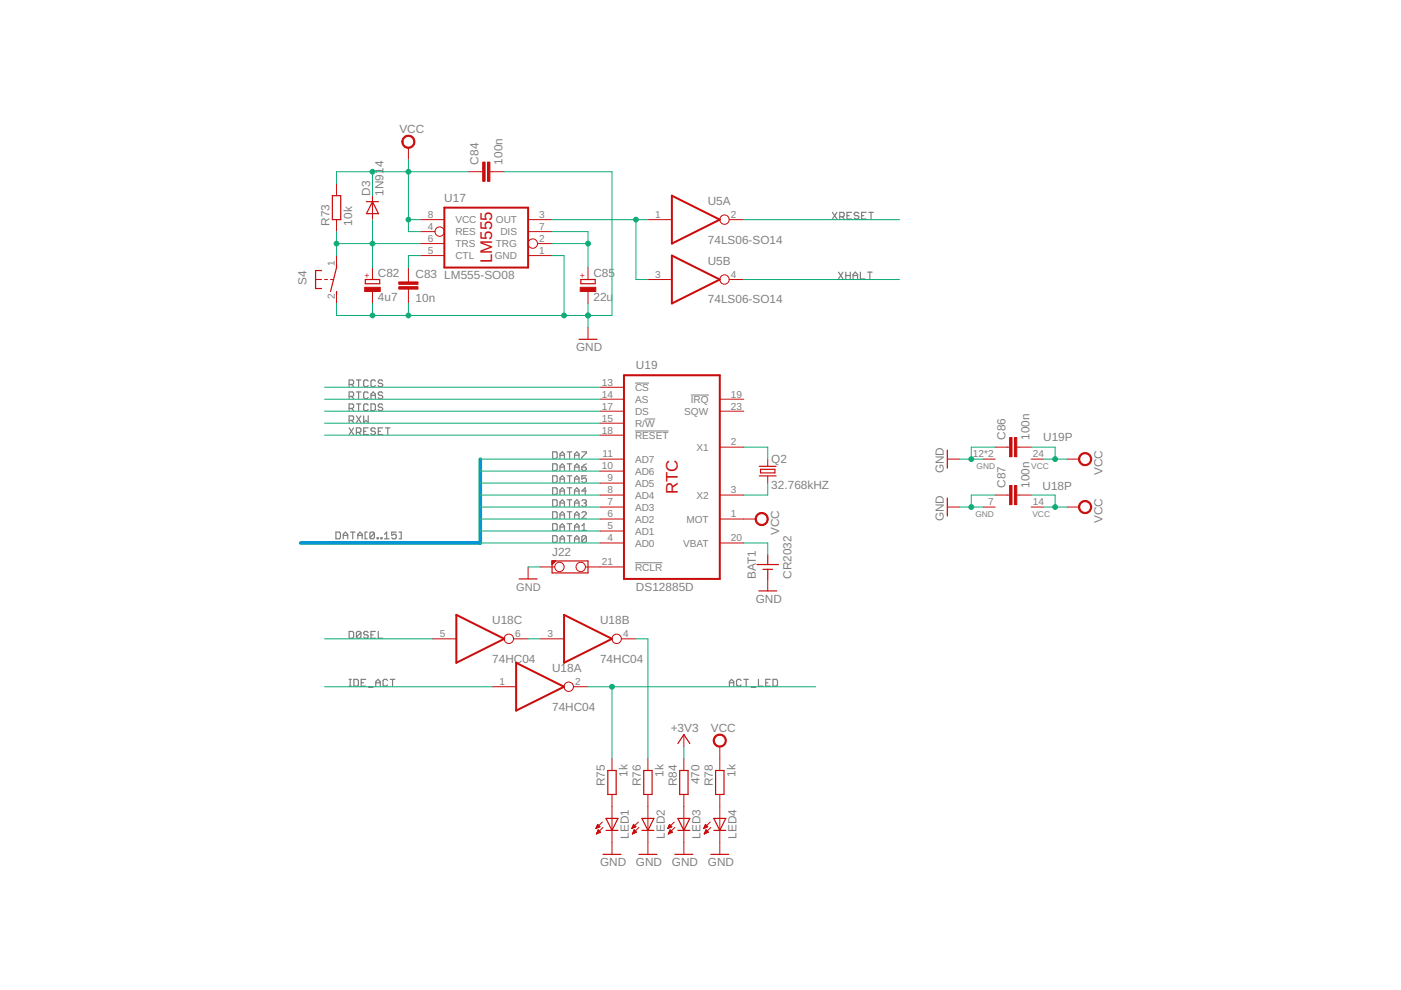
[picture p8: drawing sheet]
<svg xmlns="http://www.w3.org/2000/svg" width="297mm" height="210mm" viewBox="0 0 297 210" stroke-linecap="round" stroke-linejoin="round" font-family="sans-serif">
<path d="M134.6 81.2h3M134.6 91.4h7.2M136.8 88.8h2.1M146.5 83.8h3.8M134.6 119.3h5.9" fill="none" stroke="#808080" stroke-width=".21"/>
<g fill="none" stroke="#808080" stroke-width=".25">
<path d="M176.5 45l.9 1.4M177.4 45l-.9 1.4M177.8 57.7l.9 1.4M178 46h.8l.2-.3v-.4l-.2-.3h-.8v1.4M178.5 46l.5 .4M178.7 57.7l-.9 1.4M179.3 57.7v1.4M179.3 58.4h1M179.6 45.7h.4M180.3 57.7v1.4M180.5 45h-.9v1.4h.9M180.9 58.4h.9"/>
<path d="M180.9 59.1v-.9l.4-.5 .5 .5v.9M182.1 45.3l-.3-.3h-.4l-.3 .5 .3 .2h.4l.3 .3v.2l-.3 .2h-.4l-.3-.2M182.4 57.7v1.4h1M182.7 45.7h.4M183.6 45h-.9v1.4h.9M184 57.7h.9M184.2 45h1M184.4 57.7v1.4M184.7 45v1.4M74 81.5h.7l.3-.2v-.5l-.3-.2h-.7v1.4M74 84.1h.7l.3-.3v-.5l-.3-.2h-.7v1.4M74 86.6h.7l.3-.2v-.5l-.3-.3h-.7v1.5"/>
<path d="M74 89.1h.7l.3-.2v-.5l-.3-.2h-.7v1.4M74 90.7l1 1.4M74.5 81.5l.5 .5M74.5 84.1l.5 .4M74.5 86.6l.5 .5M74.5 89.1l.5 .5M75 90.7l-1 1.4M75.6 91.7h.7l.2-.3v-.4l-.2-.3h-.7v1.4M75.6 80.6h.9M75.6 83.1h.9M75.6 85.6h.9M75.6 88.2l.9 1.4"/>
<path d="M76 80.6v1.4M76 83.1v1.4M76 85.6v1.5M76 91.7l.5 .4M76.5 88.2l-.9 1.4M77.1 88.2v1.4l.5-.5 .5 .5v-1.4M77.1 91.4h.5M78.1 80.8l-.3-.2h-.5l-.2 .2v.9l.2 .3h.5l.3-.3M78.1 83.3l-.3-.2h-.5l-.2 .2v1l.2 .2h.5l.3-.2M78.1 85.9l-.3-.3h-.5l-.2 .3v.9l.2 .3h.5l.3-.3M78.1 90.7h-1v1.4h1M78.7 84.5v-.9l.4-.5 .5 .5v.9"/>
<path d="M78.7 85.6h.7l.2 .3v.9l-.2 .3h-.7zM78.7 83.8h.9M79.6 80.8l-.2-.2h-.5l-.2 .2v.9l.2 .3h.5l.2-.3M79.6 91l-.2-.3h-.5l-.2 .3 .2 .4h.5l.2 .3-.2 .4h-.5l-.2-.2M80.2 91.4h.5M81.1 80.8l-.2-.2h-.5l-.2 .2 .2 .5h.5l.2 .2-.2 .5h-.5l-.2-.3M81.1 83.3l-.2-.2h-.5l-.2 .2 .2 .5h.5l.2 .3-.2 .4h-.5l-.2-.2M81.1 85.9l-.2-.3h-.5l-.2 .3 .2 .5h.5l.2 .2-.2 .5h-.5l-.2-.3M81.1 90.7h-.9v1.4h.9M81.7 90.7h1M82.2 90.7v1.4M117.2 95.8h.7l.2 .2v1l-.2 .2h-.7z"/>
<path d="M117.2 98.3h.7l.2 .3v.9l-.2 .3h-.7zM118.7 97.2v-.9l.5-.5 .5 .5v.9M118.7 99.8v-1l.5-.5 .5 .5v1M118.7 96.5h1M118.7 99h1M120.3 95.8h.9M120.3 98.3h.9M120.8 95.8v1.4M120.8 98.3v1.5M121.8 96.5h1M121.8 97.2v-.9l.5-.5 .5 .5v.9M121.8 99.8v-1l.5-.5 .5 .5v1"/>
<path d="M121.8 99h1M123.4 95.8h.9v.2l-.9 1v.2M123.4 99h.7l.2 .5-.2 .3h-.5l-.2-.3zM124.3 98.3l-.9 .7M71.2 112.8h.7l.3 .3v.9l-.3 .2h-.7zM72.8 114.2v-.9l.4-.5 .5 .5v.9M72.8 113.5h.9M74.3 112.8h1M74.8 112.8v1.4M75.9 113.5h.9M75.9 114.2v-.9l.4-.5 .5 .5v.9M77.9 112.8h-.5v1.4h.5"/>
<path d="M79.4 113.1v.9l-.3 .2h-.4l-.3-.2M79.4 113.1l-.3-.3h-.4l-.3 .3v.9M79.4 113.1l-1 .9M80 114h.2v.2h-.2zM80.8 114h.2v.2h-.2zM81.5 114.2h1M81.5 113.3l.5-.5v1.4M84 112.8h-.9v.7l.4-.2h.3l.2 .2v.5l-.2 .2h-.5l-.2-.2M84.6 112.8h.5v1.4h-.5M117.2 100.9h.7l.2 .2v1l-.2 .2h-.7zM117.2 103.4h.7l.2 .3v.9l-.2 .2h-.7zM117.2 106h.7l.2 .2v.9l-.2 .3h-.7z"/>
<path d="M117.2 108.5h.7l.2 .2v1l-.2 .2h-.7zM117.2 111h.7l.2 .3v.9l-.2 .3h-.7zM117.2 113.6h.7l.2 .2v1l-.2 .2h-.7zM118.7 102.3v-1l.5-.4 .5 .4v1M118.7 104.8v-.9l.5-.5 .5 .5v.9M118.7 107.4v-1l.5-.4 .5 .4v1M118.7 109.9v-.9l.5-.5 .5 .5v.9M118.7 112.5v-1l.5-.5 .5 .5v1M118.7 115v-1l.5-.4 .5 .4v1M118.7 101.6h1M118.7 104.1h1M118.7 106.7h1"/>
<path d="M118.7 109.2h1M118.7 111.7h1M118.7 114.3h1M120.3 100.9h.9M120.3 103.4h.9M120.3 106h.9M120.3 108.5h.9M120.3 111h.9M120.3 113.6h.9M120.8 100.9v1.4M120.8 103.4v1.4M120.8 106v1.4"/>
<path d="M120.8 108.5v1.4M120.8 111v1.5M120.8 113.6v1.4M121.8 102.3v-1l.5-.4 .5 .4v1M121.8 104.8v-.9l.5-.5 .5 .5v.9M121.8 107.4v-1l.5-.4 .5 .4v1M121.8 109.9v-.9l.5-.5 .5 .5v.9M121.8 112.5v-1l.5-.5 .5 .5v1M121.8 115v-1l.5-.4 .5 .4v1M121.8 101.6h1M121.8 104.1h1M121.8 106.7h1"/>
<path d="M121.8 109.2h1M121.8 111.7h1M121.8 114.3h1M123.4 106.2l.2-.2h.5l.2 .2-.2 .5M123.4 108.7l.2-.2h.5l.2 .2v.3l-.9 .9h.9M123.4 112.5h.9M123.4 111.5l.4-.5v1.5M123.8 106.7h.3M124.1 106.7l.2 .2-.2 .5h-.5l-.2-.3M124.3 100.9h-.9v.7l.4-.3h.3l.2 .3v.5l-.2 .2h-.5l-.2-.2M124.3 113.8v1l-.2 .2h-.5l-.2-.2M124.3 113.8l-.2-.2h-.5l-.2 .2v1"/>
<path d="M124.3 104.1h-.9l.7-.7v1.4M124.3 113.8l-.9 1M74 133.9h.7l.3 .2v1l-.3 .2h-.7zM76.5 134.1v1l-.2 .2h-.5l-.2-.2M76.5 134.1l-.2-.2h-.5l-.2 .2v1M76.5 134.1l-.9 1M78.1 134.1l-.3-.2h-.5l-.2 .5 .2 .2h.5l.3 .2v.3l-.3 .2h-.5l-.2-.2M78.7 134.6h.4M79.6 133.9h-.9v1.4h.9M80.2 133.9v1.4h.9M74 145.5h.5M74 144h.5"/>
<path d="M74.3 144v1.5M75 144h.8l.2 .3v.9l-.2 .3h-.8zM76.6 144.8h.5M77.5 144h-.9v1.5h.9M78.1 145.7h1M79.7 144.8h.9M79.7 145.5v-1l.5-.5 .4 .5v1M82.2 144.3l-.3-.3h-.5l-.2 .3v.9l.2 .3h.5l.3-.3M82.8 144h.9M83.2 144v1.5M154.6 144.8h1M154.6 145.5v-1l.5-.5 .5 .5v1"/>
<path d="M157.1 144.3l-.2-.3h-.5l-.2 .3v.9l.2 .3h.5l.2-.3M157.7 144h1M158.2 144v1.5M159.3 145.7h.9M160.8 144v1.5h1M162.3 144.8h.5M163.3 144h-1v1.5h1M163.9 144h.7l.2 .3v.9l-.2 .3h-.7z"/>
</g>
<g fill="none" stroke="#c90d0c" stroke-width=".25">
<path d="M68.2 57.4h-1.3v3.8h1.3M70.5 41.5h1.7v5.1h-1.7zM71.4 56.1v.6l-1.3 5.1M77.4 59.3h3.1v.9h-3.1zM77.7 42.8h2.5M79 42.8l1.2 2.5h-2.5zM123.1 59.3h3.1v.9h-3.1zM71.4 61.8v.6M122.8 71.9h3.8M161 98.9h3.5M161.2 99.5h3.1v.8h-3.1zM200.9 95.4v3.9"/>
<path d="M117.1 118.9h7.6v2.6h-7.6zM117.1 119.7h.1M117.1 119.4h.2M117.1 119.2h.4M117.1 119h.7M117.8 118.9l-.7 .8M160.5 119.7h4.6M161 100.9h3.5M162.8 117.7v2M200.9 105.6v3.8M110.1 122.7h3.8M160.9 125.3h3.8"/>
<path d="M161.8 120.7h2M162.8 120.7v2M143.7 157.6l1.3-1.9 1.3 1.9M128.5 173.5h2.5l-1.2 2.6zM128.5 176.1h2.5M128.9 163.4h1.7v5h-1.7zM136.1 176.1h2.5M136.1 173.5h2.5l-1.2 2.6zM136.5 163.4h1.8v5h-1.8zM143.7 176.1h2.6M143.7 173.5h2.6l-1.3 2.6zM144.1 163.4h1.8v5h-1.8z"/>
<path d="M151.3 176.1h2.6M151.3 173.5h2.6l-1.3 2.6zM151.7 163.4h1.8v5h-1.8zM127.8 181.1h3.9M135.5 181.1h3.8M143.1 181.1h3.8M150.7 181.1h3.8"/>
</g>
<g fill="none" stroke="#c90d0c" stroke-width=".21">
<path d="M71.4 38.9v2.6M86.6 31.3v2.6M99.3 36.4h3M103.9 36.4h3M66.9 59.3h1.3M68.8 59.3h.6M70.1 59.3h.6M71.4 46.6v2.5M71.4 54.2v2.5M79 41.5v5.1M79 56.7v2.6M86.6 56.7v3.1"/>
<path d="M89.1 54.2h5.1M89.1 51.6h5.1M89.1 46.6h5.1M89.1 49.1h3.1M112 54.2h5.1M112 46.6h5.1M112 49.1h5.1M114 51.6h3.1M124.7 56.7v2.6M137.4 46.6h5.1M137.4 59.3h5.1M154.6 46.6h3.1"/>
<path d="M154.6 59.3h3.1M71.4 61.8v2.5M79 61.8v2.5M86.6 61.3v3M124.7 61.8v2.5M124.7 69.4v2.5M127.2 99.9h5.1M127.2 97.3h5.1M127.2 82.1h5.1M127.2 92.3h5.1M127.2 89.7h5.1M127.2 87.2h5.1"/>
<path d="M127.2 84.6h5.1M152.6 94.8h5.1M152.6 87.2h5.1M152.6 84.6h5.1M162.8 97.3v1.6M200.9 97.3h2.5M208.5 97.3h2.5M211 94.8h3.1M215.6 94.8h3M218.6 97.3h2.6M226.3 97.3h2.5M127.2 105h5.1"/>
<path d="M127.2 115.1h5.1M127.2 112.6h5.1M127.2 110h5.1M127.2 107.5h5.1M127.2 102.4h5.1M152.6 105h5.1M152.6 115.1h5.1M152.6 110h7.6M162.8 100.9v1.5M200.9 107.5h2.5M208.5 107.5h2.5M211 105h3.1"/>
<path d="M215.6 105h3M218.6 107.5h2.6M226.3 107.5h2.5M91.7 135.4h5.1M108.9 135.4h3.1M112 120.2v2.5M114.5 120.2h3.1M114.5 135.4h5.1M124.1 120.2h8.2M131.7 135.4h3.1M162.8 122.7v2.6M104.4 145.6h5"/>
<path d="M121.6 145.6h3.1M145 155.7v2.6M152.6 158.3v5.1M126.4 175.6h.1M126.4 175.5h.4M126.4 176.8h.1M126.5 175.4h.6M126.5 175.3h.7M126.5 176.7h.2M126.6 175.1h.4M126.6 176.6h.4M126.6 175h.3"/>
<path d="M126.6 176.5h.7M126.7 174.9h.1M126.7 176.3h.5M126.7 174.8l.5 .5-.9 .4zM126.7 176.2h.4M126.8 176.1h.2M126.8 176h.1M127.3 176.4l-.5-.5-.4 .9M127.3 176.4l-.9 .4M127.7 174.3l-1.4 1.4M127.8 175.4l-1.4 1.4M129.8 160.8v2.6"/>
<path d="M129.8 168.4v12.7M134 175.6h.1M134 175.5h.4M134.1 176.8h.1M134.1 175.4h.6M134.1 175.3h.7M134.1 176.7h.3M134.2 175.1h.5M134.2 176.6h.4M134.2 175h.3M134.2 176.5h.7M134.3 174.9h.1"/>
<path d="M134.3 176.3h.6M134.3 174.8l.5 .5-.9 .4zM134.3 176.2h.4M134.4 176.1h.2M134.4 176h.1M135 176.4l-.5-.5-.4 .9M135 176.4l-.9 .4M135.3 174.3l-1.4 1.4M135.5 175.4l-1.4 1.4M137.4 160.8v2.6M137.4 168.4v12.7M141.6 175.6h.1"/>
<path d="M141.6 175.5h.4M141.7 175.4h.6M141.7 176.8h.1M141.8 175.3h.6M141.8 176.7h.2M141.8 175.1h.5M141.8 176.6h.5M141.9 175h.3M141.9 176.5h.7M141.9 174.9h.1M141.9 176.3h.6M141.9 176.2h.4"/>
<path d="M141.9 174.8l.6 .5-.9 .4zM142 176.1h.2M142 176h.1M142.6 176.4l-.5-.5-.4 .9M142.6 176.4l-.9 .4M143 174.3l-1.4 1.4M143.1 175.4l-1.4 1.4M145 160.8v2.6M145 168.4v12.7M149.2 175.6h.2M149.3 175.5h.3M149.3 175.4h.6"/>
<path d="M149.3 176.8h.1M149.4 175.3h.6M149.4 176.7h.2M149.4 175.1h.5M149.4 176.6h.5M149.5 176.5h.7M149.5 175h.3M149.5 174.9h.2M149.5 176.3h.6M149.6 176.2h.4M149.6 174.8l.5 .5-.9 .4zM149.6 176.1h.3"/>
<path d="M149.7 176h.1M149.7 175.9l.5 .5-.9 .4zM150.6 174.3l-1.4 1.4M150.7 175.4l-1.4 1.4M152.6 168.4v12.7"/>
<circle cx="93.2" cy="49.1" r=".99"/>
<circle cx="113" cy="51.6" r=".99"/>
<circle cx="153.6" cy="46.6" r=".99"/>
<circle cx="153.6" cy="59.3" r=".99"/>
<circle cx="107.9" cy="135.4" r=".99"/>
<circle cx="118.6" cy="120.2" r=".99"/>
<circle cx="123.1" cy="120.2" r=".99"/>
<circle cx="130.7" cy="135.4" r=".99"/>
<circle cx="120.6" cy="145.6" r=".99"/>
</g>
<path d="M94.2 44h17.8v12.7h-17.8zM142.5 41.5l10.1 5.1-10.1 5zM142.5 54.2l10.1 5.1-10.1 5zM132.3 79.6h20.3v43.1h-20.3zM96.8 130.4l10.1 5-10.1 5.1zM119.6 130.4l10.2 5-10.2 5.1zM109.4 140.5l10.2 5.1-10.2 5.1z" fill="none" stroke="#c90d0c" stroke-width=".42"/>
<g fill="#c90d0c" stroke="#c90d0c" stroke-width=".21">
<path d="M160.5 109.1a1.39 1.39 0 0 1 2.2 .2 1.39 1.39 0 0 1-.8 2.1 1.39 1.39 0 0 1-1.8-1.4h.3a1.14 1.14 0 0 1 1.5-1 1.14 1.14 0 0 1 .3 1.9 1.14 1.14 0 0 1-1.8-.6v-.3h-.3z" fill-rule="evenodd"/>
<path d="M151.6 156.1a1.4 1.4 0 0 1 2.2 .2 1.4 1.4 0 0 1-.8 2.1 1.4 1.4 0 0 1-1.8-1.4h.3a1.15 1.15 0 0 1 1.6-1 1.15 1.15 0 0 1 .3 1.9 1.15 1.15 0 0 1-1.9-.6v-.3h-.3z" fill-rule="evenodd"/>
<path d="M229 96.4a1.39 1.39 0 0 1 2.2 .2 1.39 1.39 0 0 1-.8 2.1 1.39 1.39 0 0 1-1.7-1.4h.2a1.15 1.15 0 0 1 1.6-1 1.15 1.15 0 0 1 .3 1.9 1.15 1.15 0 0 1-1.8-.6l-.1-.3h-.2z" fill-rule="evenodd"/>
<path d="M229 106.6a1.39 1.39 0 0 1 2.2 .2 1.39 1.39 0 0 1-.8 2.1 1.39 1.39 0 0 1-1.7-1.4h.2a1.15 1.15 0 0 1 1.6-1.1 1.15 1.15 0 0 1 .3 1.9 1.15 1.15 0 0 1-1.8-.5l-.1-.3h-.2z" fill-rule="evenodd"/>
<path d="M85.6 29.1a1.39 1.39 0 0 1 2.2 .2 1.39 1.39 0 0 1-.8 2.1 1.39 1.39 0 0 1-1.8-1.3h.2a1.14 1.14 0 0 1 1.7-1 1.14 1.14 0 0 1 .2 1.9 1.14 1.14 0 0 1-1.8-.7l-.1-.2h-.2z" fill-rule="evenodd"/>
</g>
<g fill="#c90d0c" stroke="#c90d0c" stroke-width=".21">
<path d="M215.1 92.8h.5v4h-.5z"/>
<path d="M214.1 92.8h.5v4h-.5z"/>
<path d="M215.1 102.9h.5v4.1h-.5z"/>
<path d="M214.1 102.9h.5v4.1h-.5z"/>
<path d="M77.3 60.9h3.3v.9h-3.3z"/>
<path d="M84.6 60.8h4v.5h-4z"/>
<path d="M84.6 59.8h4v.5h-4z"/>
<path d="M123 60.9h3.3v.9h-3.3z"/>
<path d="M103.4 34.4h.5v4h-.5z"/>
<path d="M102.3 34.4h.5v4h-.5z"/>
</g>
<path d="M101.8 97.3v17.8h-38.1" fill="none" stroke="#0696d7" stroke-width=".76"/>
<g fill="none" stroke="#0dab76" stroke-width=".21">
<path d="M79 36.4v5.1M86.6 33.9v15.2h2.5M99.3 36.4h-27.9v2.5M106.9 36.4h22.9v30.5h-58.4v-2.6M71.4 49.1v5.1M71.4 51.6h17.7M79 46.6v10.1M86.6 46.6h2.5M89.1 54.2h-2.5v2.5M117.1 46.6h20.3M117.1 49.1h7.6v7.6M117.1 54.2h2.5v12.7"/>
<path d="M117.1 51.6h7.6M134.8 46.6v12.7h2.6M157.7 46.6h33M157.7 59.3h33M79 64.3v2.6M86.6 64.3v2.6M124.7 64.3v5.1M68.8 82.1h58.4M68.8 84.6h58.4M68.8 87.2h58.4M68.8 89.7h58.4M68.8 92.3h58.4"/>
<path d="M101.8 97.3h25.4M101.8 99.9h25.4M157.7 94.8h5.1v2.5M203.4 97.3h5.1M211 94.8h-5.1v2.5M218.6 94.8h5.1v2.5M221.2 97.3h5.1M101.8 105h25.4M101.8 107.5h25.4M101.8 102.4h25.4M101.8 110h25.4M101.8 112.6h25.4"/>
<path d="M101.8 115.1h25.4M157.7 115.1h5.1v2.6M162.8 102.4v2.6h-5.1M203.4 107.5h5.1M211 105h-5.1v2.5M218.6 105h5.1v2.5M221.2 107.5h5.1M68.8 135.4h22.9M112 135.4h2.5M112 120.2h2.5M134.8 135.4h2.6v25.4M68.8 145.6h35.6"/>
<path d="M124.7 145.6h48.2M129.8 145.6v15.2M145 158.3v2.5"/>
</g>
<g fill="#0dab76" stroke="#0dab76" stroke-width=".21">
<circle cx="223.7" cy="97.3" r=".51"/>
<circle cx="223.7" cy="107.5" r=".51"/>
<circle cx="79" cy="36.4" r=".51"/>
<circle cx="86.6" cy="46.6" r=".51"/>
<circle cx="86.6" cy="36.4" r=".51"/>
<circle cx="205.9" cy="97.3" r=".51"/>
<circle cx="79" cy="66.9" r=".51"/>
<circle cx="124.7" cy="66.9" r=".51"/>
<circle cx="86.6" cy="66.9" r=".51"/>
<circle cx="119.6" cy="66.9" r=".51"/>
<circle cx="205.9" cy="107.5" r=".51"/>
<circle cx="129.8" cy="145.6" r=".51"/>
<circle cx="79" cy="51.6" r=".51"/>
<circle cx="71.4" cy="51.6" r=".51"/>
<circle cx="124.7" cy="51.6" r=".51"/>
<circle cx="134.8" cy="46.6" r=".51"/>
</g>
<g font-size="3.6" fill="#c90d0c">
<text x="104.4" y="55.8" transform="rotate(-90 104.4 55.8)">LM555</text>
<text x="143.7" y="104.8" transform="rotate(-90 143.7 104.8)">RTC</text>
</g>
<g font-size="2.5" fill="#808080">
<text x="84.7" y="28.2">VCC</text>
<text x="101.4" y="34.9" transform="rotate(-90 101.4 34.9)">C84</text>
<text x="106.5" y="34.9" transform="rotate(-90 106.5 34.9)">100n</text>
<text x="78.5" y="41.5" transform="rotate(-90 78.5 41.5)">D3</text>
<text x="81.3" y="41.5" transform="rotate(-90 81.3 41.5)">1N914</text>
<text x="69.9" y="47.8" transform="rotate(-90 69.9 47.8)">R73</text>
<text x="74.7" y="47.8" transform="rotate(-90 74.7 47.8)">10k</text>
<text x="94.2" y="42.8">U17</text>
<text x="150.1" y="43.4">U5A</text>
<text x="150.1" y="51.6">74LS06-SO14</text>
<text x="80.1" y="58.8">C82</text>
<text x="88.1" y="58.9">C83 LM555-SO08</text>
<text x="125.8" y="58.8">C85</text>
<text x="150.1" y="56.1">U5B</text>
<text x="65" y="60.4" transform="rotate(-90 65 60.4)">S4</text>
<text x="80.1" y="63.9">4u7</text>
<text x="88.1" y="64">10n</text>
<text x="125.8" y="63.9">22u</text>
<text x="150.1" y="64.3">74LS06-SO14</text>
<text x="122.1" y="74.5">GND</text>
<text x="134.8" y="78.3">U19</text>
<text x="213.2" y="93.3" transform="rotate(-90 213.2 93.3)">C86</text>
<text x="218.3" y="93.3" transform="rotate(-90 218.3 93.3)">100n</text>
<text x="221.2" y="93.5">U19P</text>
<text x="163.5" y="98.1">Q2</text>
<text x="200.1" y="100.4" transform="rotate(-90 200.1 100.4)">GND</text>
<text x="233.7" y="100.7" transform="rotate(-90 233.7 100.7)">VCC</text>
<text x="163.5" y="103.7">32.768kHZ</text>
<text x="213.2" y="103.4" transform="rotate(-90 213.2 103.4)">C87</text>
<text x="218.3" y="103.4" transform="rotate(-90 218.3 103.4)">100n</text>
<text x="221" y="103.8">U18P</text>
<text x="165.2" y="113.4" transform="rotate(-90 165.2 113.4)">VCC</text>
<text x="200.1" y="110.5" transform="rotate(-90 200.1 110.5)">GND</text>
<text x="233.7" y="110.9" transform="rotate(-90 233.7 110.9)">VCC</text>
<text x="117.1" y="117.9">J22</text>
<text x="134.8" y="125.3">DS12885D</text>
<text x="160.2" y="122.7" transform="rotate(-90 160.2 122.7)">BAT1</text>
<text x="167.8" y="122.7" transform="rotate(-90 167.8 122.7)">CR2032</text>
<text x="160.2" y="127.8">GND</text>
<text x="104.4" y="132.3">U18C</text>
<text x="127.2" y="132.3">U18B</text>
<text x="104.4" y="140.5">74HC04</text>
<text x="117.1" y="142.4">U18A</text>
<text x="127.2" y="140.5">74HC04</text>
<text x="117.1" y="150.7">74HC04</text>
<text x="142.2" y="155.2">+3V3</text>
<text x="150.7" y="155.1">VCC</text>
<text x="128.3" y="166.7" transform="rotate(-90 128.3 166.7)">R75</text>
<text x="133.1" y="164.7" transform="rotate(-90 133.1 164.7)">1k</text>
<text x="135.9" y="166.7" transform="rotate(-90 135.9 166.7)">R76</text>
<text x="140.7" y="164.7" transform="rotate(-90 140.7 164.7)">1k</text>
<text x="143.5" y="166.7" transform="rotate(-90 143.5 166.7)">R84</text>
<text x="148.3" y="166.3" transform="rotate(-90 148.3 166.3)">470</text>
<text x="151.1" y="166.7" transform="rotate(-90 151.1 166.7)">R78</text>
<text x="155.9" y="164.7" transform="rotate(-90 155.9 164.7)">1k</text>
<text x="133.3" y="177.8" transform="rotate(-90 133.3 177.8)">LED1</text>
<text x="140.9" y="177.8" transform="rotate(-90 140.9 177.8)">LED2</text>
<text x="148.5" y="177.8" transform="rotate(-90 148.5 177.8)">LED3</text>
<text x="156.2" y="177.8" transform="rotate(-90 156.2 177.8)">LED4</text>
<text x="127.2" y="183.7">GND</text>
<text x="134.8" y="183.7">GND</text>
<text x="142.5" y="183.7">GND</text>
<text x="150.1" y="183.7">GND</text>
</g>
<text font-size="2.3" fill="#808080" x="109.4" y="125.3">GND</text>
<g font-size="2.1" fill="#808080">
<text x="90.7" y="46.2">8</text>
<text x="96.5" y="47.3">VCC</text>
<text x="105.1" y="47.3">OUT</text>
<text x="114.3" y="46.2">3</text>
<text x="138.9" y="46.2">1</text>
<text x="154.9" y="46.2">2</text>
<text x="90.7" y="48.7">4</text>
<text x="90.7" y="53.8">5</text>
<text x="90.7" y="51.3">6</text>
<text x="96.5" y="49.9">RES</text>
<text x="96.5" y="52.4">TRS</text>
<text x="105.1" y="52.4">TRG</text>
<text x="106.1" y="49.9">DIS</text>
<text x="114.3" y="53.8">1</text>
<text x="114.3" y="51.3">2</text>
<text x="114.3" y="48.7">7</text>
<text x="71" y="56.4" transform="rotate(-90 71 56.4)">1</text>
<text x="96.5" y="54.9">CTL</text>
<text x="104.9" y="54.9">GND</text>
<text x="138.9" y="58.9">3</text>
<text x="154.9" y="58.9">4</text>
<text x="71" y="63.3" transform="rotate(-90 71 63.3)">2</text>
<text x="127.6" y="81.8">13</text>
<text x="134.6" y="82.9">CS</text>
<text x="127.6" y="89.4">15</text>
<text x="127.6" y="86.8">17</text>
<text x="127.6" y="84.3">14</text>
<text x="134.6" y="88">DS</text>
<text x="134.6" y="85.4">AS</text>
<text x="145" y="88">SQW</text>
<text x="146.5" y="85.4">IRQ</text>
<text x="154.9" y="84.3">19</text>
<text x="154.9" y="86.8">23</text>
<text x="127.6" y="91.9">18</text>
<text x="134.6" y="93">RESET</text>
<text x="134.6" y="90.5">R/W</text>
<text x="147.7" y="95.6">X1</text>
<text x="154.9" y="94.5">2</text>
<text x="127.6" y="99.5">10</text>
<text x="127.7" y="97">11</text>
<text x="134.6" y="100.6">AD6</text>
<text x="134.6" y="98.1">AD7</text>
<text x="206.3" y="97">12*2</text>
<text x="219" y="97">24</text>
<text x="128.8" y="107.2">7</text>
<text x="128.8" y="104.6">8</text>
<text x="128.8" y="102.1">9</text>
<text x="134.6" y="105.7">AD4</text>
<text x="134.6" y="103.2">AD5</text>
<text x="147.7" y="105.7">X2</text>
<text x="154.9" y="104.6">3</text>
<text x="209.5" y="107.2">7</text>
<text x="219" y="107.2">14</text>
<text x="128.8" y="112.2">5</text>
<text x="128.8" y="109.7">6</text>
<text x="134.6" y="113.3">AD1</text>
<text x="134.6" y="110.8">AD2</text>
<text x="134.6" y="108.3">AD3</text>
<text x="145.5" y="110.8">MOT</text>
<text x="154.9" y="109.7">1</text>
<text x="127.6" y="119.8">21</text>
<text x="128.8" y="114.8">4</text>
<text x="134.6" y="115.9">AD0</text>
<text x="144.9" y="115.9">VBAT</text>
<text x="154.9" y="114.8">20</text>
<text x="134.6" y="121">RCLR</text>
<text x="93.2" y="135.1">5</text>
<text x="109.2" y="135.1">6</text>
<text x="116.1" y="135.1">3</text>
<text x="132.1" y="135.1">4</text>
<text x="105.9" y="145.2">1</text>
<text x="121.9" y="145.2">2</text>
</g>
<g font-size="1.8" fill="#c90d0c">
<text x="78.4" y="58.9" transform="rotate(-90 78.4 58.9)">+</text>
<text x="124.1" y="58.9" transform="rotate(-90 124.1 58.9)">+</text>
</g>
<g font-size="1.8" fill="#808080">
<text x="207.1" y="99.4">GND</text>
<text x="218.6" y="99.4">VCC</text>
<text x="206.8" y="109.5">GND</text>
<text x="218.9" y="109.5">VCC</text>
</g>
</svg>
